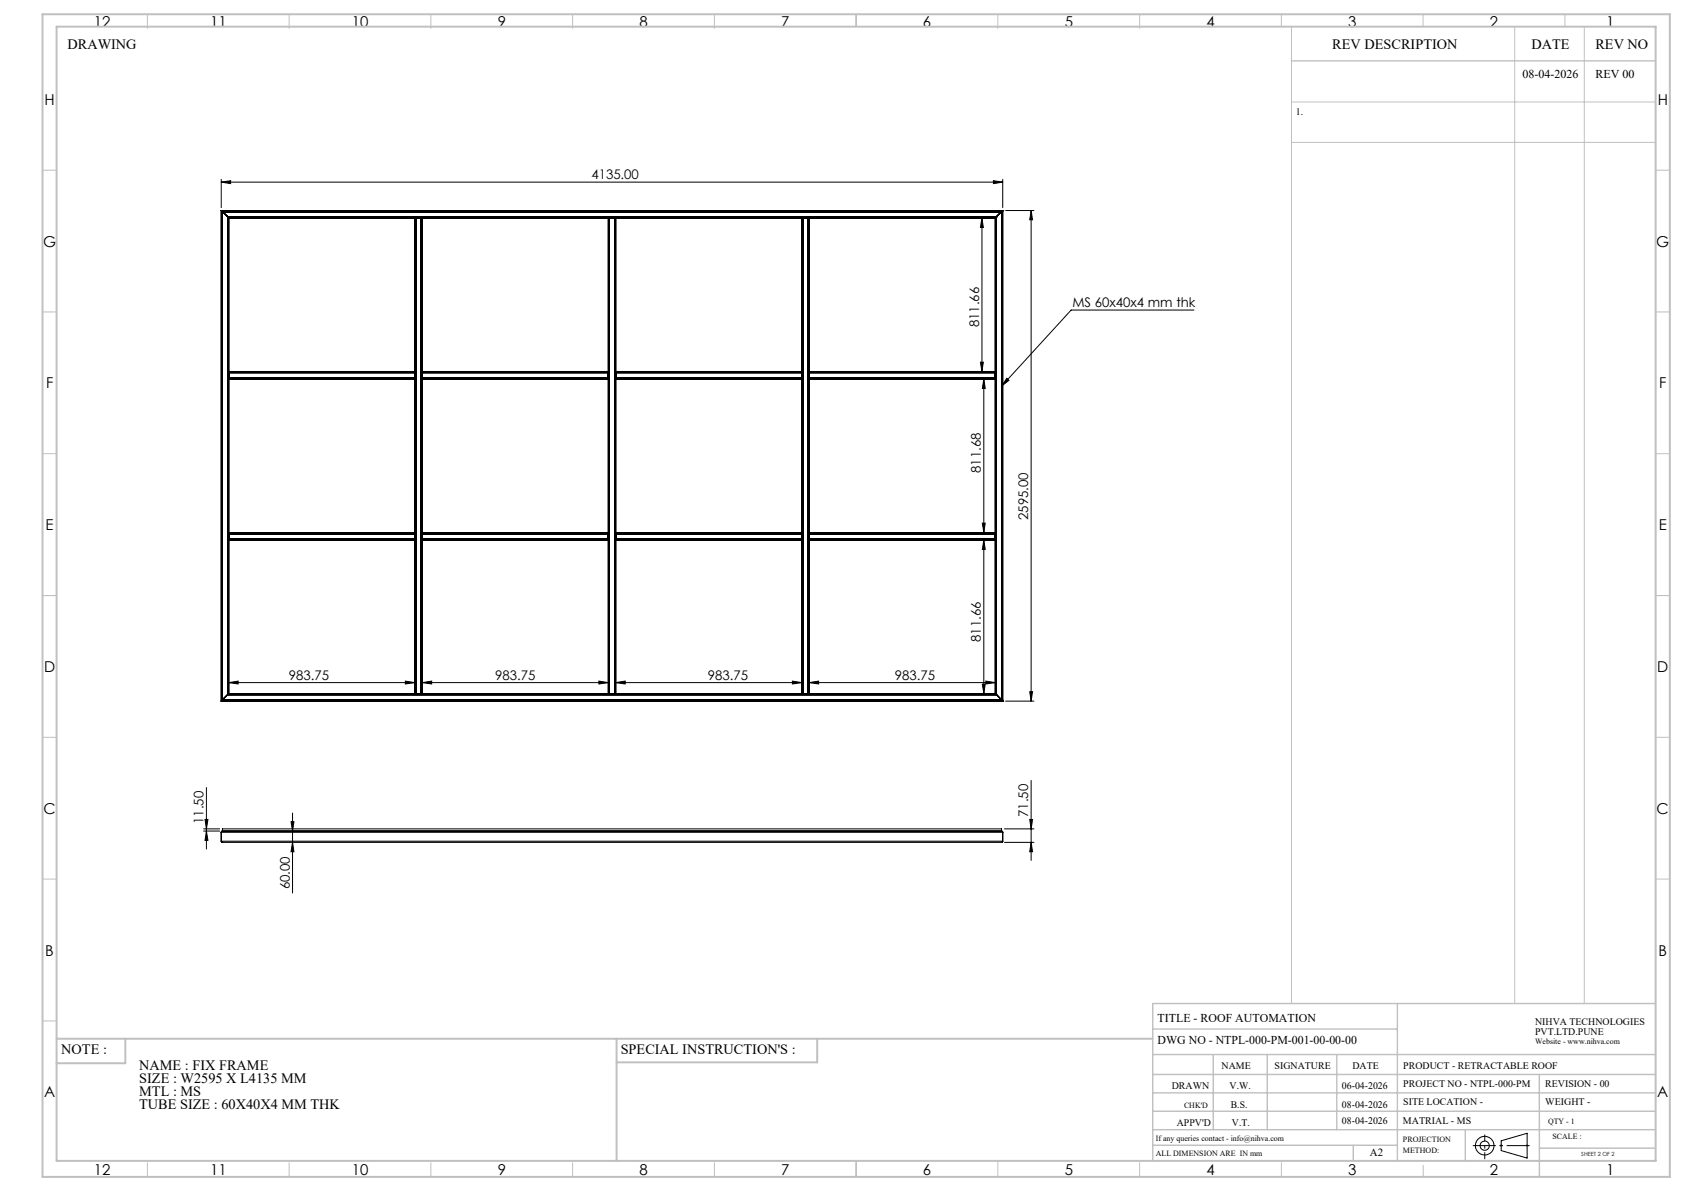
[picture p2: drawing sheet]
<svg xmlns="http://www.w3.org/2000/svg" width="594mm" height="420mm" viewBox="0 0 594 420" stroke-linecap="round" stroke-linejoin="round" font-family="sans-serif">
<g fill="none" stroke="#000" stroke-width=".35">
<path d="M78 64.2l3.4-.5v1.1zM78 63.2v10M78 64.2h275.7M78 74.2h.1M78 74.2l.5 .5M78 74.2v173M78 74.2h275.7M78.3 74.5h.1M78.3 74.5l.2 .2M78.3 74.5h275.1M78.3 74.5v172.5M78.5 74.7h.1"/>
<path d="M78.5 74.7v172.1M78.5 74.7h274.8M78.5 74.7l1.8 1.8M80.3 76.5l.1 .1M80.3 76.5l.4 .4M80.3 76.5h271.2M80.3 76.5v168.5M80.4 76.6h.1M80.4 76.6h270.9M80.4 76.6v168.2M80.7 76.9h.1M80.7 76.9h270.3"/>
<path d="M80.7 76.9v167.7M146.3 76.9h.4M146.3 76.9h.1M146.3 76.9v167.7M146.6 76.9h.1M146.6 76.9v167.7M146.7 76.9v167.7M148.5 76.9h.2M148.5 76.9h.5M148.5 76.9v167.7M148.7 76.9h.1M148.7 76.9v167.7"/>
<path d="M149 76.9h.1M149 76.9v167.7M214.6 76.9h.4M214.6 76.9v167.7M214.6 76.9h.1M214.8 76.9h.1M214.8 76.9h.2M214.8 76.9v167.7M215 76.9v167.7M216.8 76.9h.2M216.8 76.9h.4M216.8 76.9v167.7"/>
<path d="M217 76.9h.1M217 76.9v167.7M217.2 76.9v167.7M217.2 76.9h.1M282.8 76.9h.1M282.8 76.9h.4M282.8 76.9v167.7M283.1 76.9h.1M283.1 76.9v167.7M283.2 76.9v167.7M285 76.9h.2M285 76.9h.5"/>
<path d="M285 76.9v167.7M285.2 76.9v167.7M285.2 76.9h.1M285.5 76.9h.1M285.5 76.9v167.7M346.4 76.9v54.1M346.4 76.9l.5 3.3h-1.1zM350.4 63.7l3.3 .5-3.3 .6zM351 76.9h.1M351 76.9v167.7M351.3 76.6h.1M351.3 76.6v168.2"/>
<path d="M351.5 76.5l-.2 .1M351.5 76.5l-.5 .4M351.5 76.5v168.5M353.3 74.7v172.1M353.3 74.7l-1.8 1.8M353.3 74.7h.1M353.4 74.5l-.1 .2M353.4 74.5v172.5M353.4 74.5h.1M353.7 74.2h.1M353.7 74.2l-.4 .5M353.7 74.2v173"/>
<path d="M353.7 63.2v10M354.7 74.2h10M363.7 74.2v173M363.7 74.2l.5 3.3h-1zM421.1 109.3h-43.3l-24.5 26.9M80.7 131h.1M80.7 133.4h.1M80.7 133.7h.1M80.7 131.3h.1M80.7 133.3v.1M80.7 133.3v.4M80.7 131v.4"/>
<path d="M80.7 131.3v.1M80.7 131h65.6M80.7 131.4h65.6M80.7 133.7h65.6M80.7 133.3h65.6M80.7 131.3h65.6M80.7 133.4h65.6M146.3 131.3v.1M146.3 133.3v.1M146.3 133.3v.4M146.3 131v.4M146.3 133.4h.1"/>
<path d="M146.3 133.7h.1M146.3 131h.1M146.3 131.3h.1M149 133.3v.1M149 131.3v.1M149 133.3v.4M149 131v.4M149 131.3h.1M149 133.4h.1M149 131h.1M149 133.7h.1M149 131h65.6"/>
<path d="M149 131.4h65.6M149 133.7h65.6M149 133.3h65.6M149 131.3h65.6M149 133.4h65.6M214.6 133.3v.1M214.6 131.3v.1M214.6 133.3v.4M214.6 131v.4M214.6 133.4h.1M214.6 131.3h.1M214.6 131h.1"/>
<path d="M214.6 133.7h.1M217.2 131.3v.1M217.2 133.3v.4M217.2 131v.4M217.2 133.3v.1M217.2 131h65.6M217.2 131.4h65.6M217.2 133.7h65.6M217.2 133.3h65.6M217.2 131.3h65.6M217.2 133.4h65.6M217.2 133.4h.1"/>
<path d="M217.2 131.3h.1M217.2 133.7h.1M217.2 131h.1M282.8 133.4h.1M282.8 131.3h.1M282.8 133.7h.1M282.8 131h.1M282.8 131.3v.1M282.8 133.3v.1M282.8 133.3v.4M282.8 131v.4M285.5 133.4h.1"/>
<path d="M285.5 131h.1M285.5 131.3h.1M285.5 133.7h.1M285.5 131.3v.1M285.5 133.3v.1M285.5 133.3v.4M285.5 131v.4M285.5 131h65.5M285.5 131.4h65.5M285.5 133.7h65.5M285.5 133.3h65.5M285.5 131.3h65.5"/>
<path d="M285.5 133.4h65.5M345.8 127.7h1.1l-.5 3.3zM347 133.7l.5 3.3h-1zM347 133.7v54.1M351 133.4h.1M351 131.3h.1M351 133.7h.1M351 131h.1M351 131.3v.1M351 133.3v.4M351 133.3v.1M351 131v.4"/>
<path d="M355.1 133.4l.8 .7-2.6 2.1zM80.7 188h.1M80.7 190.2h.1M80.7 187.8h.1M80.7 190.4h.1M80.7 188v.2M80.7 190v.2M80.7 190v.4M80.7 187.8v.4M80.7 187.8h65.6M80.7 190.4h65.6M80.7 190h65.6"/>
<path d="M80.7 188.2h65.6M80.7 188h65.6M80.7 190.2h65.6M146.3 188v.2M146.3 190v.4M146.3 190v.2M146.3 187.8v.4M146.3 188h.1M146.3 190.4h.1M146.3 190.2h.1M146.3 187.8h.1M149 190v.2"/>
<path d="M149 188v.2M149 190v.4M149 187.8v.4M149 190.2h.1M149 188h.1M149 187.8h.1M149 190.4h.1M149 187.8h65.6M149 190.4h65.6M149 190h65.6M149 188.2h65.6M149 188h65.6"/>
<path d="M149 190.2h65.6M214.6 188v.2M214.6 190v.2M214.6 190v.4M214.6 187.8v.4M214.6 190.2h.1M214.6 188h.1M214.6 187.8h.1M214.6 190.4h.1M217.2 188v.2M217.2 190v.2M217.2 190v.4"/>
<path d="M217.2 187.8v.4M217.2 187.8h65.6M217.2 190.4h65.6M217.2 190h65.6M217.2 188.2h65.6M217.2 188h65.6M217.2 190.2h65.6M217.2 190.2h.1M217.2 190.4h.1M217.2 187.8h.1M217.2 188h.1M282.8 190.2h.1"/>
<path d="M282.8 190.4h.1M282.8 188h.1M282.8 187.8h.1M282.8 190v.2M282.8 188v.2M282.8 190v.4M282.8 187.8v.4M285.5 188h.1M285.5 190.2h.1M285.5 187.8h.1M285.5 190.4h.1M285.5 188v.2"/>
<path d="M285.5 190v.4M285.5 187.8v.4M285.5 190v.2M285.5 187.8h65.5M285.5 190.4h65.5M285.5 190h65.5M285.5 188.2h65.5M285.5 188h65.5M285.5 190.2h65.5M346.5 184.5h1l-.5 3.3zM347 190.4l.5 3.4h-1zM347 190.4v54.2"/>
<path d="M351 188h.1M351 190.4h.1M351 187.8h.1M351 190.2h.1M351 188v.2M351 190v.4M351 187.8v.4M351 190v.2M78 247.2h.1M78 247.2h275.7M78.3 247h.1M78.3 247h275.1"/>
<path d="M78.5 246.8h.1M78.5 246.8l-.2 .2M78.5 246.8l-.5 .4M78.5 246.8h274.8M80.3 245h271.2M80.3 245l-1.8 1.8M80.4 244.8h.1M80.4 244.8l-.1 .2M80.4 244.8h270.9M80.7 244.6h.1M80.7 244.6l-.4 .4M80.7 240.7l3.3-.5v1z"/>
<path d="M80.7 244.6h270.3M80.7 240.7h65.6M143 240.2l3.3 .5-3.3 .5zM146.3 244.6h.4M146.3 244.6h.1M146.6 244.6h.1M148.5 244.6h.2M148.5 244.6h.5M148.7 244.6h.1M149 240.7l3.3-.5v1zM149 240.7h65.6M149 244.6h.1"/>
<path d="M211.2 240.2l3.4 .5-3.4 .5zM214.6 244.6h.4M214.6 244.6h.1M214.8 244.6h.1M214.8 244.6h.2M216.8 244.6h.2M216.8 244.6h.4M217 244.6h.1M217.2 244.6h.1M217.2 240.7l3.3-.5v1zM217.2 240.7h65.6M279.5 240.2l3.3 .5-3.3 .5z"/>
<path d="M282.8 244.6h.1M282.8 244.6h.4M283.1 244.6h.1M285 244.6h.2M285 244.6h.5M285.2 244.6h.1M285.5 240.7l3.2-.5v1zM285.5 240.7h65.5M285.5 244.6h.1M346.5 241.2h1l-.5 3.4zM347.7 240.2l3.3 .5-3.3 .5zM351 244.6h.1"/>
<path d="M351 244.6l.5 .4M351.3 244.8h.1M351.3 244.8l.2 .2M351.5 245l1.8 1.8M353.3 246.8l.1 .2M353.3 246.8l.4 .4M353.3 246.8h.1M353.4 247h.1M353.7 247.2h.1M354.7 247.2h10M363.2 243.9h1l-.5 3.3zM72.8 277.7v21.7"/>
<path d="M363.7 275.2v28.2M71.8 293.1h5.7M71.8 292.3h5.7M72.3 289h1l-.5 3.3zM72.8 293.1l.5 3.3h-1zM78 296.6l.5 .5M78 293.5h275.7M78 296.6h275.7M78 293.5v3.1M78.5 293.1l-.5 .4M78.5 293.1h274.8M78.5 297.1h274.8"/>
<path d="M78.5 293.1v-.8h274.8v.8M102.7 289.8h1l-.5 3.3zM103.2 297.1l.5 3.3h-1zM103.2 286.7v28.2M353.3 293.1l.4 .4M353.7 296.6l-.4 .5M353.7 293.5v3.1M354.3 297.1h10.4M354.3 292.3h10.4M363.2 289h1l-.5 3.3zM363.7 297.1l.5 3.3h-1zM529.5 402.3l9.2-2.7v8.8l-9.2-2.7z"/>
<circle cx="523.7" cy="404" r="1.62"/>
<circle cx="523.7" cy="404" r="3.3"/>
</g>
<g fill="none" stroke="#c0c0c0" stroke-width=".35">
<path d="M52 5v5M102 5v5M152 5v5M202 5v5M252 5v5M302 5v4.4M352 5v5M402 5v5M452 5v4.4M455.5 9.4v344.5M502 5v4.4M534.3 9.4v344.5"/>
<path d="M552 5v4.4M558.8 9.4v344.5M455.5 36h128.5M455.5 50.2h128.5M15 60h5M584 60h5M15 110h5M584 110h5M15 160h5M584 160h5M15 210h5M584 210h5"/>
<path d="M15 260h5M584 260h5M15 310h5M584 310h5M15 360h5M52 410v5M102 410v5M152 410v5M202 410v5M252 410v5M302 409.4v5.6M352 409.4v5.6"/>
<path d="M402 410v5M452 410v5M502 410.9v4.1M529 404h1M529.2 403.7l.7 .7M529.5 403.5v1M529.9 403.7l-.7 .7M538.1 404h1.1M538.3 403.7l.7 .7M538.7 403.5v1M539 403.7l-.7 .7"/>
</g>
<path d="M519.5 404h20.1" fill="none" stroke="#000" stroke-width=".35" stroke-dasharray="15.2 1.3 1.3 1.3" stroke-dashoffset="7.1" stroke-linecap="butt"/>
<path d="M523.7 408.8v-8.7" fill="none" stroke="#000" stroke-width=".35" stroke-dasharray="15.2 1.3 1.3 1.3" stroke-dashoffset="12.8" stroke-linecap="butt"/>
<g fill="none" stroke="#c0c0c0" stroke-width=".5">
<path d="M455.5 21.5h128.5M492.9 353.9v55.5M584 353.9h-177.4v55.5M406.6 371.9h177.4M406.6 378.9h177.4M406.6 362.9h86.3M428 371.9v26.5M447 371.9v26.5M471.5 371.9v26.5M543 378.9v36.1M406.6 391.9h177.4M406.6 385.4h177.4"/>
<path d="M406.6 398.4h177.4M516.9 398.4v11M406.6 403.9h86.3M477.3 403.9v5.5M543 404.9h41"/>
</g>
<path d="M15 5h574v410h-574zM20 9.4h564v400h-564zM20 366.3h386.6M44.2 366.3v8.6h-24.2M217.5 366.3v43.1M288.3 366.3v8.3h-70.8" fill="none" stroke="#c0c0c0" stroke-width=".7"/>
<g fill="#000">
<path d="M78 64.2l3.4-.5v1.1zM350.4 63.7l3.3 .5-3.3 .6z"/>
<path d="M80.7 240.7l3.3-.5v1zM143 240.2l3.3 .5-3.3 .5z"/>
<path d="M149 240.7l3.3-.5v1zM211.2 240.2l3.4 .5-3.4 .5z"/>
<path d="M217.2 240.7l3.3-.5v1zM279.5 240.2l3.3 .5-3.3 .5zM355.1 133.4l.8 .7-2.6 2.1z"/>
<path d="M346.5 241.2h1l-.5 3.4zM347 190.4l.5 3.4h-1zM346.5 184.5h1l-.5 3.3zM347 133.7l.5 3.3h-1z"/>
<path d="M347.7 240.2l3.3 .5-3.3 .5zM285.5 240.7l3.2-.5v1z"/>
<path d="M363.2 289h1l-.5 3.3zM363.7 297.1l.5 3.3h-1zM102.7 289.8h1l-.5 3.3zM103.2 297.1l.5 3.3h-1zM72.3 289h1l-.5 3.3zM72.8 293.1l.5 3.3h-1zM363.7 74.2l.5 3.3h-1zM363.2 243.9h1l-.5 3.3zM346.4 76.9l.5 3.3h-1.1zM345.8 127.7h1.1l-.5 3.3z"/>
</g>
<g font-size="5.3">
<text x="33.1" y="9.5">12</text>
<text x="74.1" y="9.5">11</text>
<text x="124.1" y="9.5">10</text>
<text x="175.6" y="9.5">9</text>
<text x="225.6" y="9.5">8</text>
<text x="275.6" y="9.5">7</text>
<text x="325.6" y="9.5">6</text>
<text x="375.6" y="9.5">5</text>
<text x="425.6" y="9.5">4</text>
<text x="475.6" y="9.5">3</text>
<text x="525.6" y="9.5">2</text>
<text x="566.6" y="9.5">1</text>
<text x="15.7" y="37">H</text>
<text x="584.7" y="37">H</text>
<text x="15.2" y="87">G</text>
<text x="584.2" y="87">G</text>
<text x="16.2" y="137">F</text>
<text x="585.2" y="137">F</text>
<text x="16.1" y="187">E</text>
<text x="585.1" y="187">E</text>
<text x="15.5" y="237">D</text>
<text x="584.5" y="237">D</text>
<text x="15.4" y="287">C</text>
<text x="584.4" y="287">C</text>
<text x="16" y="337">B</text>
<text x="585" y="337">B</text>
<text x="15.5" y="387">A</text>
<text x="584.5" y="387">A</text>
<text x="33.1" y="414.5">12</text>
<text x="74.1" y="414.5">11</text>
<text x="124.1" y="414.5">10</text>
<text x="175.6" y="414.5">9</text>
<text x="225.6" y="414.5">8</text>
<text x="275.6" y="414.5">7</text>
<text x="325.6" y="414.5">6</text>
<text x="375.6" y="414.5">5</text>
<text x="425.6" y="414.5">4</text>
<text x="475.6" y="414.5">3</text>
<text x="525.6" y="414.5">2</text>
<text x="566.6" y="414.5">1</text>
</g>
<g font-size="5">
<text x="23.8" y="17.2">DRAWING</text>
<text x="470" y="17.4">REV DESCRIPTION</text>
<text x="540.2" y="17.4">DATE</text>
<text x="562.8" y="17.4">REV NO</text>
<text x="21.6" y="371.8">NOTE :</text>
<text x="218.9" y="371.8">SPECIAL INSTRUCTION'S :</text>
<text x="49.1" y="377.2">NAME : FIX FRAME</text>
<text x="49.1" y="381.8">SIZE : W2595 X L4135 MM</text>
<text x="49.1" y="386.3">MTL : MS</text>
<text x="49.1" y="390.9">TUBE SIZE : 60X40X4 MM THK</text>
</g>
<g font-size="4.7">
<text x="208.6" y="63.2">4135.00</text>
<text x="378.3" y="108.3">MS 60x40x4 mm thk</text>
<text x="345.4" y="115.4" transform="rotate(-90 345.4 115.4)">811.66</text>
<text x="346" y="166.8" transform="rotate(-90 346 166.8)">811.68</text>
<text x="362.7" y="183.4" transform="rotate(-90 362.7 183.4)">2595.00</text>
<text x="346" y="226.4" transform="rotate(-90 346 226.4)">811.66</text>
<text x="101.9" y="239.7">983.75</text>
<text x="174.7" y="239.7">983.75</text>
<text x="249.7" y="239.7">983.75</text>
<text x="315.7" y="239.7">983.75</text>
<text x="71.8" y="290.6" transform="rotate(-90 71.8 290.6)">11.50</text>
<text x="362.7" y="288.1" transform="rotate(-90 362.7 288.1)">71.50</text>
<text x="102.2" y="313.6" transform="rotate(-90 102.2 313.6)">60.00</text>
</g>
<g font-size="4.2">
<text x="537.1" y="27.6">08-04-2026</text>
<text x="562.8" y="27.6">REV 00</text>
<text x="408.3" y="360.3">TITLE - ROOF AUTOMATION</text>
<text x="408.3" y="368.2">DWG NO - NTPL-000-PM-001-00-00-00</text>
</g>
<text font-size="3.9" x="483.2" y="407.7">A2</text>
<g font-size="3.5">
<text x="457" y="40.6">1.</text>
<text x="541.5" y="361.3">NIHVA TECHNOLOGIES</text>
<text x="541.5" y="364.9">PVT.LTD.PUNE</text>
<text x="430.9" y="377">NAME</text>
<text x="449.6" y="377">SIGNATURE</text>
<text x="477" y="377">DATE</text>
<text x="495" y="377">PRODUCT - RETRACTABLE ROOF</text>
<text x="495" y="383.3">PROJECT NO - NTPL-000-PM</text>
<text x="545.1" y="383.3">REVISION - 00</text>
<text x="413.3" y="384.1">DRAWN</text>
<text x="433.7" y="384.1">V.W.</text>
<text x="473.4" y="384.1">06-04-2026</text>
<text x="495" y="389.8">SITE LOCATION -</text>
<text x="545.1" y="389.8">WEIGHT -</text>
<text x="434.1" y="390.6">B.S.</text>
<text x="473.4" y="390.6">08-04-2026</text>
<text x="415.1" y="396.9">APPV'D</text>
<text x="434.6" y="396.9">V.T.</text>
<text x="473.4" y="396.5">08-04-2026</text>
<text x="494.8" y="396.5">MATRIAL - MS</text>
</g>
<g font-size="2.8">
<text x="541.5" y="368.3">Website - www.nihva.com</text>
<text x="417.6" y="390.6">CHK'D</text>
<text x="546.1" y="396.5">QTY - 1</text>
<text x="547.6" y="401.7">SCALE :</text>
<text x="407.7" y="402.2">If any queries contact - info@nihva.com</text>
<text x="407.7" y="407.7">ALL DIMENSION ARE IN mm</text>
<text x="494.8" y="402.7">PROJECTION</text>
<text x="494.8" y="406.5">METHOD:</text>
</g>
<text font-size="2" x="557.8" y="407.8">SHEET 2 OF 2</text>
</svg>
